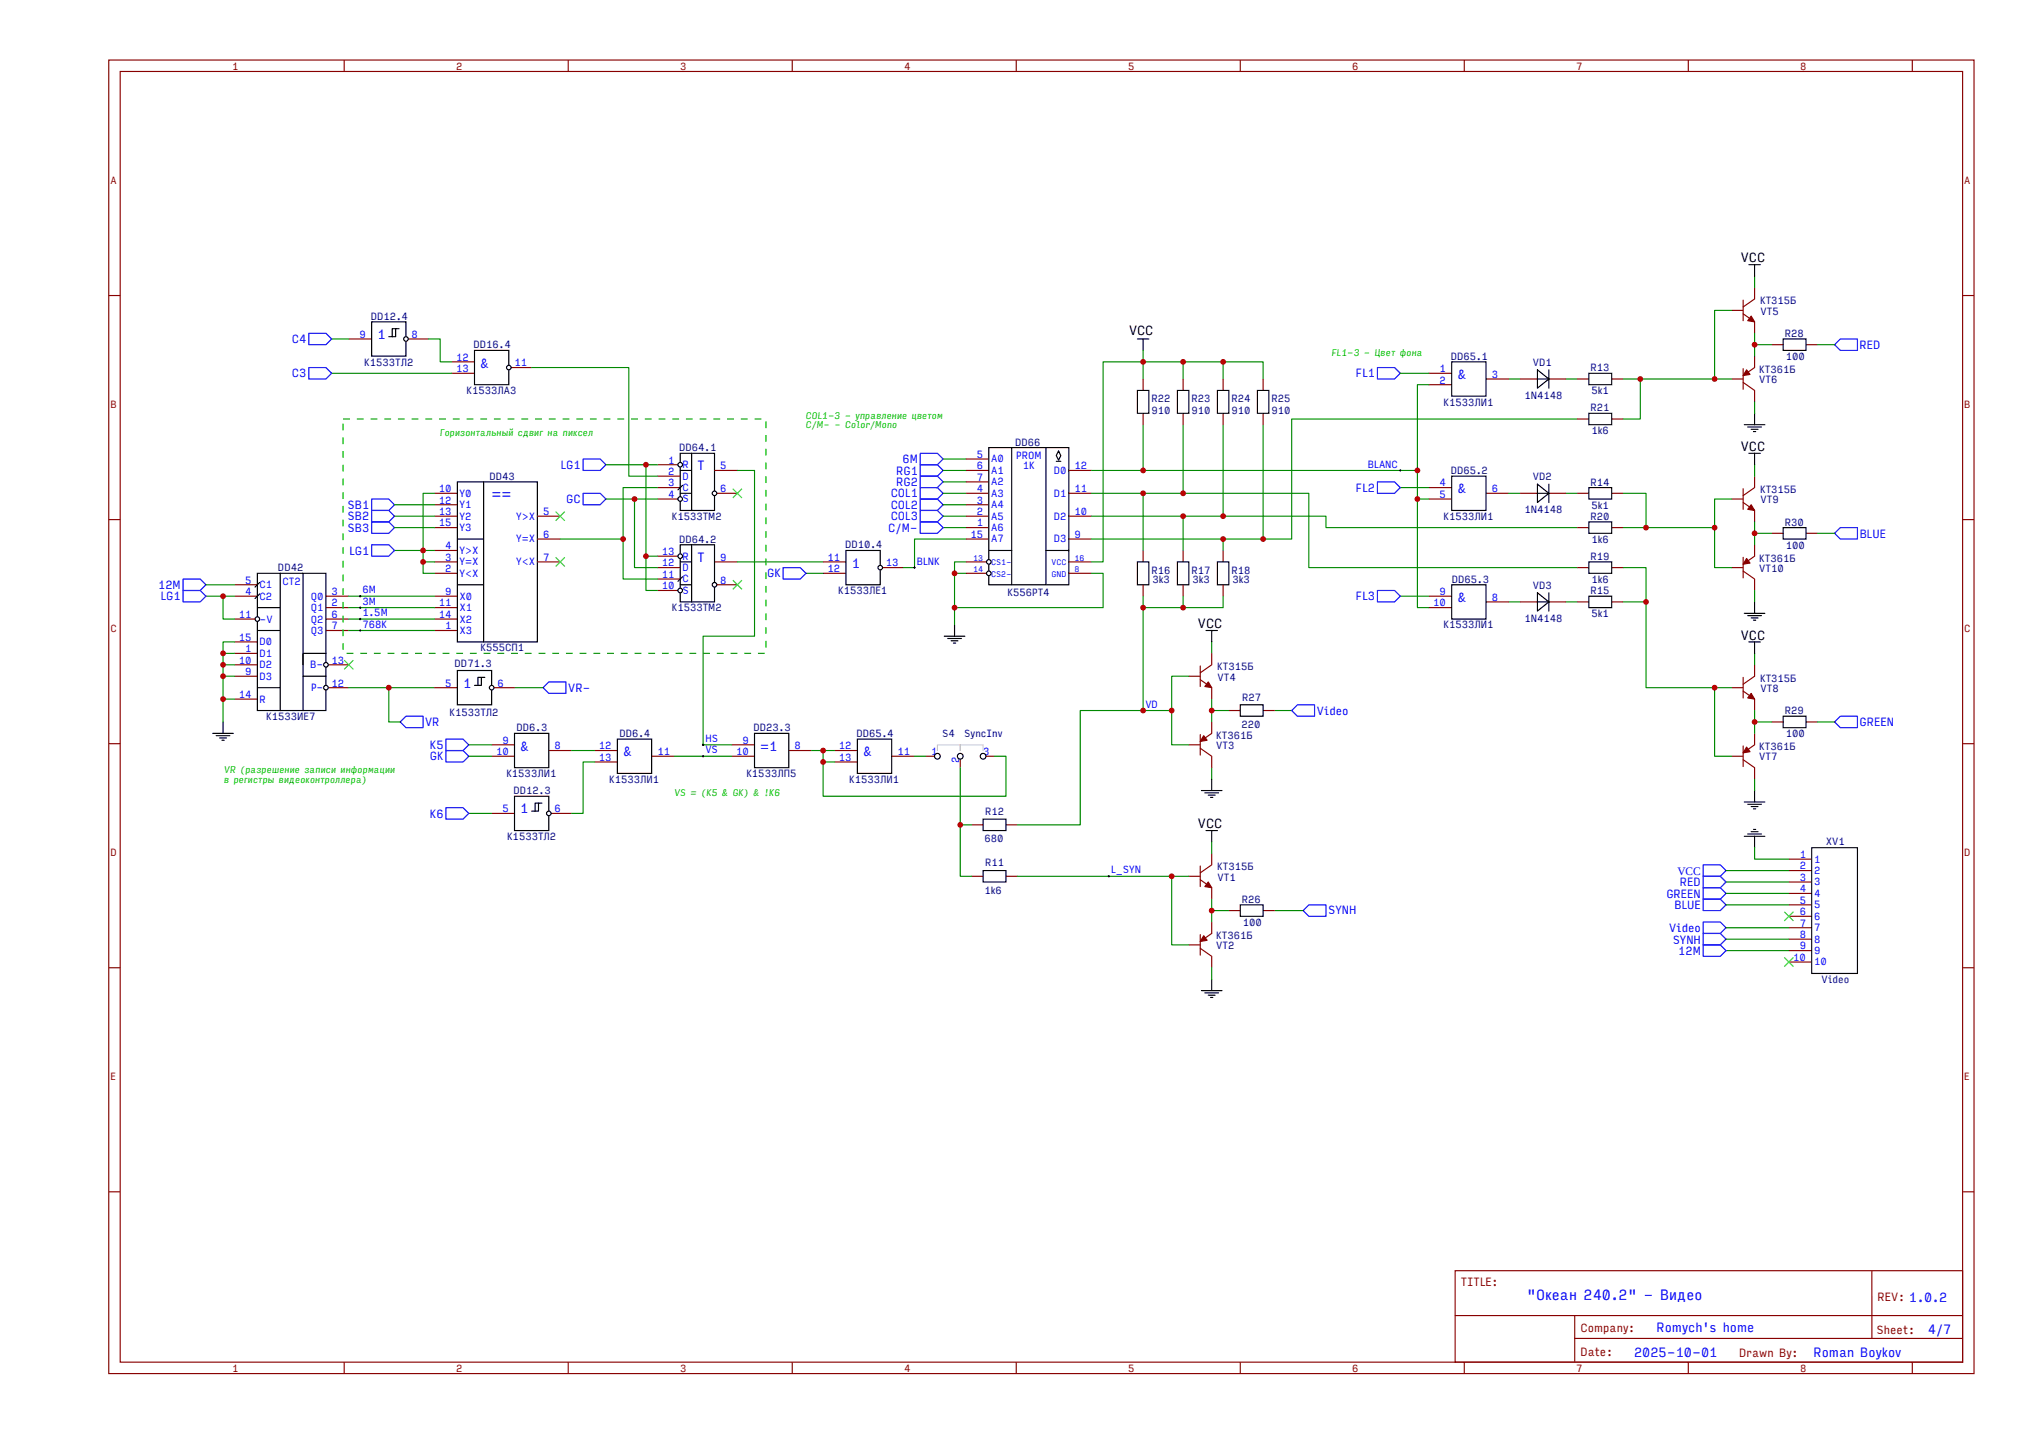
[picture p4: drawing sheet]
<svg xmlns="http://www.w3.org/2000/svg" width="297mm" height="210mm" viewBox="0 0 297 210" stroke-linecap="round" stroke-linejoin="round" font-family="sans-serif">
<g fill="none" stroke="#800" stroke-width=".17">
<path d="M15.9 8.8h273.1v192.2h-273.1zM17.6 10.5h269.7v188.8h-269.7zM50.4 8.8v1.7M83.2 8.8v1.7M116 8.8v1.7M148.8 8.8v1.7M181.5 8.8v1.7M214.3 8.8v1.7M247.1 8.8v1.7M279.9 8.8v1.7M15.9 43.2h1.7M287.3 43.2h1.7"/>
<path d="M15.9 76h1.7M287.3 76h1.7M34.3 95.6h3.4M34.3 87.2h3.4M34.3 85.6h3.4M34.3 90.6h3.4M34.3 99h3.4M34.3 97.3h3.4M34.3 93.9h3.4M47.7 88.9h3.4M47.7 87.2h3.4M47.7 90.6h3.4"/>
<path d="M47.7 92.3h3.4M47.7 97.3h3.4M15.9 108.8h1.7M34.3 102.3h3.4M47.7 100.6h3.4M287.3 108.8h1.7M15.9 141.6h1.7M287.3 141.6h1.7M15.9 174.4h1.7M287.3 174.4h1.7M50.4 199.3v1.7M83.2 199.3v1.7"/>
<path d="M116 199.3v1.7M148.8 199.3v1.7M181.5 199.3v1.7M213 186h74.3v13.3h-74.3zM213 192.5h74.2M214.3 199.3v1.7M230.5 195.9h56.7M230.5 192.5v6.7M247.1 199.3v1.7M274 186v9.9M279.9 199.3v1.7"/>
</g>
<path d="M37.7 83.9h3.3v20.1h-3.3zM37.7 92.3h3.3M37.7 88.9h3.3M41 83.9h3.4M44.4 83.9h3.3v20.1h-3.3zM44.4 99h3.3M47.7 95.6h-3.3v1.7M37.7 100.6h3.3M41 104h3.4" fill="none" stroke="#000" stroke-width=".17"/>
<circle cx="37.7" cy="90.6" r=".33" fill="#fff" stroke="#000" stroke-width=".17"/>
<path d="M38 86.9l-.7 .7M38 85.2l-.7 .7" fill="none" stroke="#000" stroke-width=".17"/>
<g fill="#fff" stroke="#000" stroke-width=".17">
<circle cx="47.7" cy="97.3" r=".33"/>
<circle cx="47.7" cy="100.6" r=".33"/>
</g>
<g fill="none" stroke="#080" stroke-width=".17">
<path d="M57.7 73.9h5.9M57.7 75.5h5.9M57.7 77.2h5.9M63.6 72.2h-1.7v8.4h1.7M30.1 87.2h4.2M30.1 85.6h4.2M32.7 87.2v3.4h1.6M32.7 95.6h1.6M32.7 97.3h1.6M32.7 99h1.6M34.3 93.9h-1.6v11.8M51.1 87.2h12.5"/>
<path d="M51.1 88.9h12.5M51.1 90.6h12.5M51.1 92.3h12.5M57.7 80.6h4.2v3.3h1.7M61.9 82.2h1.7M32.7 102.3h1.6M51.1 100.6h5.8v5.1h1.7"/>
</g>
<path d="M66.9 70.5h11.8v23.4h-11.8zM66.9 78.9h3.9M70.8 70.5v23.4M99.6 66.3h5v8.4h-5zM66.9 85.6h3.9M31.1 107.3h3.1M31.6 107.7h2.1M32.1 108h1.1M32.5 108.3h.3M32.7 105.7v1.6" fill="none" stroke="#000" stroke-width=".17"/>
<path d="M54.4 79.7h2.5l.8 .9-.8 .8h-2.5zM54.4 73h2.5l.8 .9-.8 .8h-2.5zM54.4 74.7h2.5l.8 .8-.8 .9h-2.5zM54.4 76.4h2.5l.8 .8-.8 .8h-2.5zM26.8 86.4h2.5l.8 .8-.8 .9h-2.5zM26.8 84.7h2.5l.8 .9-.8 .8h-2.5zM59.4 104.8h2.5v1.7h-2.5l-.8-.8z" fill="none" stroke="#00f" stroke-width=".17"/>
<g fill="#000" stroke="#3c3" stroke-width=".17">
<path d="M81.3 74.9l1.4 1.3zM82.7 74.9l-1.4 1.3z"/>
<path d="M50.4 96.6l1.3 1.4zM50.4 98l1.3-1.4z"/>
<path d="M81.3 81.6l1.4 1.3zM81.3 82.9l1.4-1.3z"/>
</g>
<g fill="none" stroke="#800" stroke-width=".17">
<path d="M63.6 72.2h3.3M63.6 73.9h3.3M63.6 75.5h3.3M63.6 77.2h3.3M78.7 75.5h3.3M78.7 78.9h3.3M96.2 68h3.4M96.2 69.7h3.4M96.2 71.4h3.4M96.2 73h3.4M104.6 72.2h3.3M63.6 80.6h3.3"/>
<path d="M63.6 82.2h3.3M63.6 83.9h3.3M63.6 87.2h3.3M63.6 88.9h3.3M63.6 90.6h3.3M63.6 92.3h3.3M78.7 82.2h3.3"/>
</g>
<g fill="#000" stroke="#000" stroke-width=".15">
<path d="M52.7 87.1v.3zM52.6 87.2h.3z"/>
<path d="M52.7 90.4v.4zM52.6 90.6h.3z"/>
</g>
<circle cx="104.6" cy="72.2" r=".33" fill="#fff" stroke="#000" stroke-width=".17"/>
<path d="M104.6 68.8h3.3" fill="none" stroke="#800" stroke-width=".17"/>
<path d="M101.2 66.3v8.4" fill="none" stroke="#000" stroke-width=".17"/>
<g fill="#fff" stroke="#000" stroke-width=".17">
<circle cx="99.6" cy="68" r=".33"/>
<circle cx="99.6" cy="73" r=".33"/>
</g>
<path d="M99.6 79.7h5v8.4h-5zM99.6 68.8h1.6M99.6 72.2h1.6M99.9 71l-.7 .7M101.2 79.7v8.4M99.6 85.6h1.6M99.6 82.2h1.6M99.9 84.4l-.7 .7" fill="none" stroke="#000" stroke-width=".17"/>
<path d="M96.2 81.4h3.4M96.2 83.1h3.4M96.2 84.7h3.4M96.2 86.4h3.4M104.6 85.6h3.3M104.6 82.2h3.3" fill="none" stroke="#800" stroke-width=".17"/>
<g fill="#fff" stroke="#000" stroke-width=".17">
<circle cx="104.6" cy="85.6" r=".33"/>
<circle cx="99.6" cy="81.4" r=".33"/>
<circle cx="99.6" cy="86.4" r=".33"/>
</g>
<path d="M82 78.9h9.2M88.7 68h7.5M88.7 73h7.5M96.2 71.4h-5v13.3h5" fill="none" stroke="#080" stroke-width=".17"/>
<path d="M85.4 67.2h2.5l.8 .8-.8 .8h-2.5zM85.4 72.2h2.5l.8 .8-.8 .9h-2.5z" fill="none" stroke="#00f" stroke-width=".17"/>
<path d="M66.1 53h3.4M66.1 54.6h3.4M74.5 53.8h3.3" fill="none" stroke="#800" stroke-width=".17"/>
<path d="M69.5 51.3h5v5h-5z" fill="none" stroke="#000" stroke-width=".17"/>
<circle cx="74.5" cy="53.8" r=".33" fill="#fff" stroke="#000" stroke-width=".17"/>
<path d="M51.1 49.6h3.3M59.4 49.6h3.4" fill="none" stroke="#800" stroke-width=".17"/>
<path d="M54.4 47.1h5v5h-5z" fill="none" stroke="#000" stroke-width=".17"/>
<circle cx="59.4" cy="49.6" r=".33" fill="#fff" stroke="#000" stroke-width=".17"/>
<path d="M57.9 48.1h-.5v1.2M58.4 48.1h-.5v1.2h-1M123.8 80.6h5v5h-5z" fill="none" stroke="#000" stroke-width=".17"/>
<path d="M48.5 54.6h17.6M48.5 49.6h2.6M62.8 49.6h1.6v3.4h1.7M77.8 53.8h14.2v15.9h4.2M92.9 73v10.1h3.3M94.6 68v13.4h1.6M94.6 81.4v5h1.6" fill="none" stroke="#080" stroke-width=".17"/>
<path d="M45.2 48.8h2.5l.8 .8-.8 .8h-2.5zM45.2 53.8h2.5l.8 .8-.8 .9h-2.5z" fill="none" stroke="#00f" stroke-width=".17"/>
<g fill="#000" stroke="#3c3" stroke-width=".17">
<path d="M107.3 71.5l1.3 1.4zM108.6 71.5l-1.3 1.4z"/>
<path d="M107.3 84.9l1.3 1.3zM108.6 84.9l-1.3 1.3z"/>
</g>
<path d="M120.5 82.2h3.3M120.5 83.9h3.3M128.8 83.1h3.4" fill="none" stroke="#800" stroke-width=".17"/>
<circle cx="128.8" cy="83.1" r=".33" fill="#fff" stroke="#000" stroke-width=".17"/>
<path d="M107.9 82.2h12.6M118 83.9h2.5M68.6 110.7h3.4M68.6 109h3.4" fill="none" stroke="#080" stroke-width=".17"/>
<path d="M114.6 83.1h2.5l.9 .8-.9 .8h-2.5zM65.3 109.8h2.5l.8 .9-.8 .8h-2.5zM65.3 108.2h2.5l.8 .8-.8 .8h-2.5z" fill="none" stroke="#00f" stroke-width=".17"/>
<path d="M72 109h3.3M72 110.7h3.3M72 119h3.3M80.3 109.8h3.4M80.3 119h3.4M87 109.8h3.4M87 111.5h3.4M95.4 110.7h3.3M122.2 109.8h3.3M122.2 111.5h3.3M130.5 110.7h3.4" fill="none" stroke="#800" stroke-width=".17"/>
<path d="M75.3 107.3h5v5h-5zM75.3 116.5h5v5h-5zM90.4 108.2h5v5h-5zM125.5 108.2h5v5h-5z" fill="none" stroke="#000" stroke-width=".17"/>
<circle cx="80.3" cy="119" r=".33" fill="#fff" stroke="#000" stroke-width=".17"/>
<path d="M78.8 117.5h-.5v1.2M79.3 117.5h-.5v1.2h-1M110.4 107.3h5.1v5h-5.1z" fill="none" stroke="#000" stroke-width=".17"/>
<path d="M107.9 68.8h2.5v24.3h-7.5v15.9h4.2M68.6 119h3.4M83.7 109.8h3.3M87 111.5h-1.6v7.5h-1.7M98.7 110.7h8.4M118.8 109.8h3.4M120.5 109.8v1.7h1.7" fill="none" stroke="#080" stroke-width=".17"/>
<path d="M65.3 118.2h2.5l.8 .8-.8 .9h-2.5z" fill="none" stroke="#00f" stroke-width=".17"/>
<path d="M107.1 109h3.3M107.1 110.7h3.3M115.5 109.8h3.3M135.5 110.7h1.7M140.6 110.7v1.6M143.9 110.7h1.7" fill="none" stroke="#800" stroke-width=".17"/>
<circle cx="140.6" cy="110.7" r=".42" fill="#fff" stroke="#000" stroke-width=".17"/>
<path d="M137.2 109.8v-.8h3.4v.8" fill="none" stroke="#ccc" stroke-width=".17"/>
<circle cx="143.9" cy="110.7" r=".42" fill="#fff" stroke="#000" stroke-width=".17"/>
<path d="M140.6 109.8v-.8h3.3v.8" fill="none" stroke="#ccc" stroke-width=".17"/>
<circle cx="137.2" cy="110.7" r=".42" fill="#fff" stroke="#000" stroke-width=".17"/>
<path d="M133.9 110.7h1.6M140.6 112.3v8.4h1.6M145.6 110.7h1.7v5.8h-26.8v-5M167.3 104h-9.2v16.7h-9.2M140.6 120.7v7.5h1.6M148.9 128.2h22.6M174 128.2h-2.5v10.1h2.5M177.4 123.2v1.7M177.4 131.6v3.3M177.4 133.3h2.5M186.6 133.3h4.1M177.4 141.6v1.7" fill="none" stroke="#080" stroke-width=".17"/>
<g fill="#000" stroke="#000" stroke-width=".15">
<path d="M52.7 88.8v.3zM52.6 88.9h.3z"/>
<path d="M52.7 92.1v.3zM52.6 92.3h.3z"/>
<path d="M162.3 128.1v.3zM162.1 128.2h.4z"/>
</g>
<g fill="none" stroke="#800" stroke-width=".17">
<path d="M141.4 78.9h3.3M141.4 77.2h3.3M141.4 75.5h3.3M141.4 73.9h3.3M141.4 72.2h3.3M141.4 70.5h3.3M141.4 68.8h3.3M141.4 67.2h3.3M156.5 78.9h3.3M156.5 75.5h3.3M156.5 72.2h3.3M156.5 68.8h3.3"/>
<path d="M141.4 82.2h3.3M141.4 83.9h3.3M156.5 82.2h3.3M156.5 83.9h3.3M174 138.3h1.7M174 128.2h1.7M175.7 128.7l1.7 1.2v1.7M175.7 138.8l1.7 1.1v1.7M175.7 126.7v3M175.7 136.8v3M177.4 124.9v1.7l-1.7 1.1M177.4 134.9v1.7l-1.7 1.2"/>
</g>
<g fill="#800" stroke="#800" stroke-width=".17">
<path d="M176.2 136.9l.5 .7-1 .2z"/>
<path d="M176.9 129.1l.5 .8-1-.2z"/>
</g>
<path d="M144.7 65.5h11.8v20.1h-11.8zM148.1 65.5v20.1M153.1 65.5v20.1M144.7 80.6h3.4M153.1 80.6h3.4M176.5 121.5h1.7M177.4 121.5v1.7M175.9 145h3M176.4 145.3h2M176.9 145.6h1M177.2 146h.3M177.4 143.3v1.7" fill="none" stroke="#000" stroke-width=".17"/>
<path d="M191.6 132.4h2.5v1.7h-2.5l-.9-.8z" fill="none" stroke="#00f" stroke-width=".17"/>
<g fill="#fff" stroke="#000" stroke-width=".17">
<circle cx="144.7" cy="82.2" r=".33"/>
<circle cx="144.7" cy="83.9" r=".33"/>
</g>
<g fill="none" stroke="#000" stroke-width=".17">
<path d="M256 38.7h1.7M256.8 38.7v1.7M166.5 49.6h1.7M167.3 49.6v1.7M212.5 53h5v5h-5zM154.6 67.5h.7M154.9 66l-.3 .7 .3 .6 .4-.6-.4-.7v.2M212.5 69.7h5v5h-5zM255.3 62.2h3M255.8 62.5h2M256 66.3h1.7M256.3 62.8h1"/>
<path d="M256.7 63.2h.3M256.8 60.5v1.7M256.8 66.3v1.7M66.9 98.1h5.1v5h-5.1zM138.2 93.1h3M138.7 93.4h2M139.2 93.8h1M139.6 94.1h.3M139.7 91.4v1.7M176.5 92.3h1.7M177.4 92.3v1.6M212.5 85.6h5v5h-5z"/>
<path d="M255.3 89.8h3M255.8 90.1h2M256 93.9h1.7M256.3 90.4h1M256.7 90.8h.3M256.8 88.1v1.7M256.8 93.9v1.7M175.9 115.7h3M176.4 116h2M176.9 116.4h1M177.2 116.7h.3M177.4 114v1.7"/>
<path d="M255.3 117.4h3M255.8 117.7h2M256.3 118h1M256.7 118.4h.3M256.8 115.7v1.7M255.3 122.4h3M255.8 122h2M256.3 121.7h1M256.7 121.4h.3M256.8 122.4v1.7M265.2 124.1h6.7v18.4h-6.7z"/>
</g>
<g fill="none" stroke="#080" stroke-width=".17">
<path d="M167.3 51.3v4.2M173.2 53v2.5M179 53v2.5M184.9 55.5v-2.5h-23.4v29.2h-1.7M205 54.6h4.2M209.2 56.3h-1.7v32.6h1.7M220.9 55.5h1.6M229.2 55.5h1.7M237.6 55.5h2.5v5.8h-2.5M240.1 55.5h10.9M253.5 45.4h-2.5v10.1h2.5M256.8 40.4v1.7"/>
<path d="M256.8 48.8v3.3M256.8 58.8v1.7M256.8 50.4h2.5M266 50.4h2.5M138 77.2h3.4M138 75.5h3.4M138 73.9h3.4M138 72.2h3.4M138 70.5h3.4M138 68.8h3.4M138 67.2h3.4M141.4 78.9h-7.5v4.2h-1.7"/>
<path d="M167.3 62.2v6.6h-7.5M167.3 68.8h40.2M167.3 72.2v8.4M173.2 62.2v10h-13.4M173.2 72.2h18.4v10.9h39.3M173.2 75.5v5.1M179 62.2v13.3h-19.2M179 75.5h15.1v1.7h36.8M179 78.9v1.7M184.9 62.2v16.7h-25.1M205 71.4h4.2M207.5 73h1.7"/>
<path d="M220.9 72.2h1.6M229.2 72.2h1.7M230.9 61.3h-41.8v17.6h-4.2M237.6 72.2h3.3v5h-3.3M240.9 77.2h10.1M253.5 73h-2.5v10.1h2.5M256.8 68v1.7M256.8 76.4v3.3M256.8 78h2.5M266 78h2.5M139.7 83.9h1.7M141.4 82.2h-1.7v9.2"/>
<path d="M159.8 83.9h1.7v5h-21.8M167.3 87.2v1.7M173.2 87.2v1.7M174 99h-2.5v10h2.5M177.4 93.9v1.7M179 87.2v1.7h-11.7v15.1h4.2M205 87.2h4.2M220.9 88.1h1.6M229.2 88.1h1.7M237.6 83.1h3.3v5h-3.3M240.9 88.1v12.5h10.1M256.8 86.4v1.7"/>
<path d="M256.8 95.6v1.7M56.9 100.6h6.7M75.3 100.6h4.2M177.4 104h2.5M177.4 102.3v3.4M177.4 112.3v1.7M186.6 104h2.5M253.5 100.6h-2.5v10.1h2.5M256.8 104v3.3M256.8 114v1.7M256.8 105.7h2.5M266 105.7h2.5"/>
<path d="M252.6 129.1h9.3M252.6 130.7h9.3M252.6 132.4h9.3M252.6 137.4h9.3M256.8 124.1v1.6h5.1"/>
</g>
<g fill="none" stroke="#00f" stroke-width=".17">
<path d="M201.6 53.8h2.5l.9 .8-.9 .9h-2.5zM269.4 49.6h2.5v1.7h-2.5l-.9-.9zM134.7 76.4h2.5l.8 .8-.8 .8h-2.5zM134.7 74.7h2.5l.8 .8-.8 .9h-2.5zM134.7 73h2.5l.8 .9-.8 .8h-2.5zM134.7 71.4h2.5l.8 .8-.8 .8h-2.5zM134.7 69.7h2.5l.8 .8-.8 .9h-2.5zM134.7 68h2.5l.8 .8-.8 .9h-2.5zM134.7 66.3h2.5l.8 .9-.8 .8h-2.5zM201.6 70.5h2.5l.9 .9-.9 .8h-2.5zM269.4 77.2h2.5v1.7h-2.5l-.9-.9zM201.6 86.4h2.5l.9 .8-.9 .9h-2.5z"/>
<path d="M79.5 100.6l.8-.8h2.5v1.7h-2.5zM189.9 103.1h2.5v1.7h-2.5l-.8-.8zM269.4 104.8h2.5v1.7h-2.5l-.9-.8zM249.3 128.2h2.5l.8 .9-.8 .8h-2.5zM249.3 129.9h2.5l.8 .8-.8 .9h-2.5zM249.3 131.6h2.5l.8 .8-.8 .9h-2.5zM249.3 136.6h2.5l.8 .8-.8 .9h-2.5z"/>
</g>
<g fill="none" stroke="#800" stroke-width=".17">
<path d="M209.2 54.6h3.3M209.2 56.3h3.3M217.5 55.5h3.4M253.5 55.5h1.7M253.5 45.4h1.7M255.2 45.9l1.6 1.2v1.7M255.2 56l1.6 1.1v1.7M255.2 43.9v3M255.2 54v3M256.8 42.1v1.7l-1.6 1.1M256.8 52.1v1.7l-1.6 1.2M209.2 71.4h3.3"/>
<path d="M209.2 73h3.3M217.5 72.2h3.4M253.5 73h1.7M255.2 73.5l1.6 1.2v1.7M255.2 71.5v3M256.8 69.7v1.7l-1.6 1.1M256.8 79.7v1.7l-1.6 1.2M174 99h1.7M175.7 99.5l1.7 1.1v1.7M175.7 97.5v3M177.4 95.6v1.7l-1.7 1.2M209.2 87.2h3.3"/>
<path d="M209.2 88.9h3.3M217.5 88.1h3.4M253.5 83.1h1.7M255.2 83.6l1.6 1.1v1.7M255.2 81.6v3M255.2 99.1v3M256.8 97.3v1.7l-1.6 1.1M63.6 100.6h3.3M72 100.6h3.3M174 109h1.7M175.7 109.5l1.7 1.2v1.6M175.7 107.5v3"/>
<path d="M177.4 105.7v1.6l-1.7 1.2M253.5 110.7h1.7M253.5 100.6h1.7M255.2 101.1l1.6 1.2v1.7M255.2 111.2l1.6 1.1v1.7M255.2 109.2v3M256.8 107.3v1.7l-1.6 1.2M261.9 127.4h3.3M261.9 129.1h3.3M261.9 130.7h3.3M261.9 132.4h3.3M261.9 134.1h3.3"/>
<path d="M261.9 135.8h3.3M261.9 125.7h3.3M261.9 137.4h3.3M261.9 139.1h3.3M261.9 140.8h3.3"/>
</g>
<g fill="#800" stroke="#800" stroke-width=".17">
<path d="M176.9 99.8l.5 .8-1-.1z"/>
<path d="M176.2 107.7l.5 .6-1 .2z"/>
<path d="M255.7 54.1l.5 .7-1 .2z"/>
<path d="M256.3 46.3l.5 .8-1-.2z"/>
<path d="M255.7 81.7l.5 .7-1 .2z"/>
<path d="M256.3 73.9l.5 .8-1-.2z"/>
<path d="M255.7 109.3l.5 .7-1 .2z"/>
<path d="M256.3 101.5l.5 .8-1-.2z"/>
</g>
<path d="M167.3 103.8v.3zM167.2 104h.3z" fill="#000" stroke="#000" stroke-width=".15"/>
<path d="M261.2 133.4l1.3 1.4zM262.5 133.4l-1.3 1.4z" fill="#000" stroke="#3c3" stroke-width=".17"/>
<circle cx="72" cy="100.6" r=".33" fill="#fff" stroke="#000" stroke-width=".17"/>
<g fill="none" stroke="#000" stroke-width=".17">
<path d="M166.5 57.1h1.7v3.4h-1.7zM172.3 57.1h1.7v3.4h-1.7zM178.2 57.1h1.7v3.4h-1.7zM184.1 57.1h1.6v3.4h-1.6zM225 54.1l1.7 1.4-1.7 1.3zM225 55.5h1.7M226.7 54.1v2.7M232.6 54.6h3.3v1.7h-3.3zM261 49.6h3.4v1.7h-3.4zM225 70.9l1.7 1.3-1.7 1.3zM225 72.2h1.7M226.7 70.9v2.6"/>
<path d="M232.6 60.5h3.3v1.7h-3.3zM232.6 76.4h3.3v1.6h-3.3zM232.6 71.4h3.3v1.6h-3.3zM261 77.2h3.4v1.7h-3.4zM70.5 99.1h-.5v1.2M71 99.1h-.5v1.2h-1M166.5 82.2h1.7v3.4h-1.7zM172.3 82.2h1.7v3.4h-1.7zM178.2 82.2h1.7v3.4h-1.7zM225 86.7l1.7 1.4-1.7 1.3zM225 88.1h1.7M226.7 86.7v2.7"/>
<path d="M232.6 82.2h3.3v1.7h-3.3zM232.6 87.2h3.3v1.7h-3.3zM143.9 119.9h3.4v1.6h-3.4zM181.5 103.1h3.4v1.7h-3.4zM261 104.8h3.4v1.7h-3.4zM143.9 127.4h3.4v1.7h-3.4zM181.5 132.4h3.4v1.7h-3.4z"/>
</g>
<path d="M50.2 61.3h61.9v34.3h-61.9z" fill="none" stroke="#0c0" stroke-width=".17" stroke-dasharray="1 1" stroke-linecap="butt"/>
<g fill="#000" stroke="#000" stroke-width=".15">
<path d="M205 68.7v.3zM204.8 68.8h.3z"/>
<path d="M133.9 82.9v.3zM133.7 83.1h.3z"/>
<path d="M102.9 108.8v.4zM102.7 109h.4z"/>
<path d="M102.9 110.5v.3zM102.7 110.7h.4z"/>
</g>
<g fill="none" stroke="#800" stroke-width=".17">
<path d="M167.3 55.5v1.6M173.2 55.5v1.6M179 55.5v1.6M184.9 55.5v1.6M222.5 55.5h2.5M226.7 55.5h2.5M230.9 55.5h1.7M235.9 55.5h1.7M259.3 50.4h1.7M264.4 50.4h1.6M167.3 60.5v1.7M173.2 60.5v1.7"/>
<path d="M179 60.5v1.7M184.9 60.5v1.7M222.5 72.2h2.5M226.7 72.2h2.5M230.9 72.2h1.7M230.9 61.3h1.7M230.9 77.2h1.7M235.9 72.2h1.7M235.9 61.3h1.7M235.9 77.2h1.7M259.3 78h1.7M264.4 78h1.6"/>
<path d="M167.3 80.6v1.6M167.3 85.6v1.6M173.2 80.6v1.6M173.2 85.6v1.6M179 80.6v1.6M179 85.6v1.6M222.5 88.1h2.5M226.7 88.1h2.5M230.9 88.1h1.7M230.9 83.1h1.7M235.9 88.1h1.7M235.9 83.1h1.7"/>
<path d="M179.9 104h1.6M184.9 104h1.7M259.3 105.7h1.7M264.4 105.7h1.6M142.2 128.2h1.7M142.2 120.7h1.7M147.3 128.2h1.6M147.3 120.7h1.6M179.9 133.3h1.6M184.9 133.3h1.7"/>
</g>
<path d="M249.3 126.6h2.5l.8 .8-.8 .8h-2.5zM249.3 134.9h2.5l.8 .9-.8 .8h-2.5zM249.3 138.3h2.5l.8 .8-.8 .8h-2.5z" fill="none" stroke="#00f" stroke-width=".17"/>
<path d="M252.6 127.4h9.3M252.6 135.8h9.3M252.6 139.1h9.3" fill="none" stroke="#080" stroke-width=".17"/>
<path d="M261.2 140.1l1.3 1.4zM262.5 140.1l-1.3 1.4z" fill="#000" stroke="#3c3" stroke-width=".17"/>
<g fill="#c00">
<circle cx="32.7" cy="95.6" r=".42"/>
<circle cx="32.7" cy="97.3" r=".42"/>
<circle cx="32.7" cy="99" r=".42"/>
<circle cx="32.7" cy="87.2" r=".42"/>
<circle cx="32.7" cy="102.3" r=".42"/>
<circle cx="61.9" cy="80.6" r=".42"/>
<circle cx="61.9" cy="82.2" r=".42"/>
<circle cx="94.6" cy="68" r=".42"/>
<circle cx="94.6" cy="81.4" r=".42"/>
<circle cx="92.9" cy="73" r=".42"/>
<circle cx="91.2" cy="78.9" r=".42"/>
<circle cx="120.5" cy="109.8" r=".42"/>
<circle cx="120.5" cy="111.5" r=".42"/>
<circle cx="171.5" cy="128.2" r=".42"/>
<circle cx="177.4" cy="133.3" r=".42"/>
<circle cx="139.7" cy="83.9" r=".42"/>
<circle cx="139.7" cy="88.9" r=".42"/>
<circle cx="167.3" cy="53" r=".42"/>
<circle cx="173.2" cy="53" r=".42"/>
<circle cx="179" cy="53" r=".42"/>
<circle cx="179" cy="78.9" r=".42"/>
<circle cx="173.2" cy="75.5" r=".42"/>
<circle cx="167.3" cy="72.2" r=".42"/>
<circle cx="177.4" cy="104" r=".42"/>
<circle cx="171.5" cy="104" r=".42"/>
<circle cx="167.3" cy="88.9" r=".42"/>
<circle cx="173.2" cy="88.9" r=".42"/>
<circle cx="207.5" cy="73" r=".42"/>
<circle cx="167.3" cy="68.8" r=".42"/>
<circle cx="207.5" cy="68.8" r=".42"/>
<circle cx="173.2" cy="72.2" r=".42"/>
<circle cx="179" cy="75.5" r=".42"/>
<circle cx="184.9" cy="78.9" r=".42"/>
<circle cx="256.8" cy="50.4" r=".42"/>
<circle cx="240.1" cy="55.5" r=".42"/>
<circle cx="251" cy="55.5" r=".42"/>
<circle cx="256.8" cy="78" r=".42"/>
<circle cx="240.9" cy="77.2" r=".42"/>
<circle cx="251" cy="77.2" r=".42"/>
<circle cx="256.8" cy="105.7" r=".42"/>
<circle cx="240.9" cy="88.1" r=".42"/>
<circle cx="251" cy="100.6" r=".42"/>
<circle cx="167.3" cy="104" r=".42"/>
<circle cx="56.9" cy="100.6" r=".42"/>
<circle cx="140.6" cy="120.7" r=".42"/>
</g>
<g font-size="2.1" fill="#00f">
<text x="72" y="73">==</text>
<text x="223.5" y="190.2">&quot;Океан 240.2&quot; - Видео</text>
</g>
<g font-size="1.9">
<text x="254.8" y="38.4">VCC</text>
<text x="165.3" y="49">VCC</text>
<text x="254.8" y="66">VCC</text>
<text x="175.4" y="91.9">VCC</text>
<text x="254.8" y="93.6">VCC</text>
<text x="175.4" y="121.2">VCC</text>
</g>
<g font-size="1.9" fill="#00f">
<text x="55.2" y="49.6">1</text>
<text x="70.3" y="53.8">&amp;</text>
<text x="213.3" y="55.5">&amp;</text>
<text x="102.1" y="68.8">T</text>
<text x="213.3" y="72.2">&amp;</text>
<text x="102.1" y="82.2">T</text>
<text x="124.7" y="83.1">1</text>
<text x="213.3" y="88.1">&amp;</text>
<text x="67.8" y="100.6">1</text>
<text x="76.1" y="109.8">&amp;</text>
<text x="91.2" y="110.7">&amp;</text>
<text x="111.3" y="109.8">=1</text>
<text x="126.3" y="110.7">&amp;</text>
<text x="76.1" y="119">1</text>
<text x="242.5" y="194.9">Romych's home</text>
<text x="282.2" y="195.2">4/7</text>
<text x="239.2" y="198.6">2025-10-01</text>
<text x="265.5" y="198.5">Roman Boykov</text>
</g>
<g font-size="1.7" fill="#00f">
<text x="42.7" y="50.2">C4</text>
<text x="272.2" y="51.1">RED</text>
<text x="42.7" y="55.2">C3</text>
<text x="198.5" y="55.2">FL1</text>
<text x="82.1" y="68.6">LG1</text>
<text x="131.2" y="71.1">RG2</text>
<text x="131.2" y="69.4">RG1</text>
<text x="132.1" y="67.8">6M</text>
<text x="198.5" y="72">FL2</text>
<text x="50.9" y="74.5">SB1</text>
<text x="50.9" y="76.1">SB2</text>
<text x="50.9" y="77.8">SB3</text>
<text x="82.9" y="73.6">GC</text>
<text x="130" y="77.8">C/M-</text>
<text x="130.4" y="76.1">COL3</text>
<text x="130.4" y="74.5">COL2</text>
<text x="130.4" y="72.8">COL1</text>
<text x="51.1" y="81.2">LG1</text>
<text x="272.2" y="78.7">BLUE</text>
<text x="23.1" y="86.2">12M</text>
<text x="23.5" y="87.9">LG1</text>
<text x="112.3" y="84.5">GK</text>
<text x="198.5" y="87.9">FL3</text>
<text x="83.2" y="101.2">VR-</text>
<text x="62.2" y="106.3">VR</text>
<text x="192.8" y="104.6">Video</text>
<text x="272.2" y="106.3">GREEN</text>
<text x="62.9" y="111.3">GK</text>
<text x="62.9" y="109.6">K5</text>
<text x="62.9" y="119.6">K6</text>
<text x="243.9" y="131.3">GREEN</text>
<text x="245.5" y="128">VCC</text>
<text x="245.9" y="129.7">RED</text>
<text x="194.4" y="133.8">SYNH</text>
<text x="244.3" y="136.4">Video</text>
<text x="245.1" y="133">BLUE</text>
<text x="244.8" y="138.1">SYNH</text>
<text x="245.7" y="139.8">12M</text>
</g>
<g font-size="1.7" fill="#800">
<text x="213.8" y="188.1">TITLE:</text>
<text x="274.8" y="190.3">REV: 1.0.2</text>
<text x="231.3" y="194.9">Company:</text>
<text x="274.7" y="195.2">Sheet:</text>
<text x="231.3" y="198.5">Date:</text>
<text x="254.6" y="198.5">Drawn By:</text>
</g>
<g font-size="1.5" fill="#800">
<text x="34" y="10.2">1</text>
<text x="66.8" y="10.2">2</text>
<text x="99.6" y="10.2">3</text>
<text x="132.4" y="10.2">4</text>
<text x="165.2" y="10.2">5</text>
<text x="197.9" y="10.2">6</text>
<text x="230.7" y="10.2">7</text>
<text x="263.5" y="10.2">8</text>
<text x="16.2" y="26.9">A</text>
<text x="287.5" y="26.9">A</text>
<text x="16.2" y="59.6">B</text>
<text x="287.5" y="59.6">B</text>
<text x="16.2" y="92.4">C</text>
<text x="287.5" y="92.4">C</text>
<text x="16.2" y="125.2">D</text>
<text x="287.5" y="125.2">D</text>
<text x="16.2" y="158">E</text>
<text x="287.5" y="158">E</text>
<text x="34" y="200.8">1</text>
<text x="66.8" y="200.8">2</text>
<text x="99.6" y="200.8">3</text>
<text x="132.4" y="200.8">4</text>
<text x="165.2" y="200.8">5</text>
<text x="197.9" y="200.8">6</text>
<text x="230.7" y="200.8">7</text>
<text x="263.5" y="200.8">8</text>
</g>
<g font-size="1.5" fill="#000080">
<text x="54.3" y="46.8">DD12.4</text>
<text x="257.6" y="44.5">КТ315Б</text>
<text x="257.7" y="46.1">VT5</text>
<text x="53.3" y="53.5">К1533ТЛ2</text>
<text x="69.3" y="51">DD16.4</text>
<text x="212.4" y="52.7">DD65.1</text>
<text x="224.4" y="53.5">VD1</text>
<text x="261.3" y="49.3">R28</text>
<text x="261.4" y="52.7">100</text>
<text x="68.3" y="57.7">К1533ЛА3</text>
<text x="168.6" y="58.9">R22</text>
<text x="174.4" y="58.9">R23</text>
<text x="180.3" y="58.9">R24</text>
<text x="186.1" y="58.9">R25</text>
<text x="211.3" y="59.3">К1533ЛИ1</text>
<text x="223.1" y="58.4">1N4148</text>
<text x="232.8" y="54.3">R13</text>
<text x="232.9" y="57.7">5k1</text>
<text x="257.5" y="54.6">КТ361Б</text>
<text x="257.5" y="56.1">VT6</text>
<text x="148.6" y="65.2">DD66</text>
<text x="168.5" y="60.5">910</text>
<text x="174.4" y="60.5">910</text>
<text x="180.2" y="60.5">910</text>
<text x="186.1" y="60.5">910</text>
<text x="232.8" y="60.2">R21</text>
<text x="232.9" y="63.5">1k6</text>
<text x="71.6" y="70.2">DD43</text>
<text x="99.4" y="66">DD64.1</text>
<text x="212.4" y="69.4">DD65.2</text>
<text x="224.4" y="70.2">VD2</text>
<text x="232.8" y="71.1">R14</text>
<text x="98.3" y="76.1">К1533ТМ2</text>
<text x="211.3" y="76.1">К1533ЛИ1</text>
<text x="223.1" y="75.1">1N4148</text>
<text x="232.8" y="76.1">R20</text>
<text x="232.9" y="74.4">5k1</text>
<text x="257.6" y="72.2">КТ315Б</text>
<text x="257.7" y="73.7">VT9</text>
<text x="261.3" y="76.9">R30</text>
<text x="40.7" y="83.6">DD42</text>
<text x="99.4" y="79.4">DD64.2</text>
<text x="123.7" y="80.3">DD10.4</text>
<text x="168.6" y="84">R16</text>
<text x="174.4" y="84">R17</text>
<text x="180.3" y="84">R18</text>
<text x="232.8" y="82">R19</text>
<text x="232.9" y="79.4">1k6</text>
<text x="257.5" y="82.2">КТ361Б</text>
<text x="257.5" y="83.7">VT10</text>
<text x="261.4" y="80.3">100</text>
<text x="98.3" y="89.5">К1533ТМ2</text>
<text x="122.7" y="87">К1533ЛЕ1</text>
<text x="147.5" y="87.2">К556РТ4</text>
<text x="168.7" y="85.3">3k3</text>
<text x="174.5" y="85.3">3k3</text>
<text x="180.4" y="85.3">3k3</text>
<text x="212.5" y="85.3">DD65.3</text>
<text x="224.4" y="86.1">VD3</text>
<text x="232.8" y="87">R15</text>
<text x="232.9" y="85.3">1k6</text>
<text x="70.3" y="95.3">К555СП1</text>
<text x="211.3" y="92">К1533ЛИ1</text>
<text x="223.1" y="91">1N4148</text>
<text x="232.9" y="90.3">5k1</text>
<text x="66.6" y="97.6">DD71.3</text>
<text x="178.2" y="98.1">КТ315Б</text>
<text x="178.2" y="99.6">VT4</text>
<text x="257.6" y="99.8">КТ315Б</text>
<text x="257.7" y="101.3">VT8</text>
<text x="39" y="105.4">К1533ИЕ7</text>
<text x="65.8" y="104.8">К1533ТЛ2</text>
<text x="75.6" y="107">DD6.3</text>
<text x="90.7" y="107.9">DD6.4</text>
<text x="110.3" y="107">DD23.3</text>
<text x="125.4" y="107.9">DD65.4</text>
<text x="137.9" y="107.9">S4</text>
<text x="141.1" y="107.9">SyncInv</text>
<text x="181.7" y="106.5">220</text>
<text x="181.8" y="102.5">R27</text>
<text x="261.3" y="104.5">R29</text>
<text x="261.4" y="107.9">100</text>
<text x="74.1" y="113.7">К1533ЛИ1</text>
<text x="109.3" y="113.7">К1533ЛП5</text>
<text x="178" y="108.1">КТ361Б</text>
<text x="178" y="109.6">VT3</text>
<text x="257.5" y="109.8">КТ361Б</text>
<text x="257.5" y="111.3">VT7</text>
<text x="75.2" y="116.2">DD12.3</text>
<text x="89.2" y="114.6">К1533ЛИ1</text>
<text x="124.3" y="114.6">К1533ЛИ1</text>
<text x="144.2" y="119.3">R12</text>
<text x="74.2" y="122.9">К1533ТЛ2</text>
<text x="144.1" y="123.3">680</text>
<text x="267.2" y="123.7">XV1</text>
<text x="144.1" y="130.8">1k6</text>
<text x="144.2" y="126.8">R11</text>
<text x="178.2" y="127.4">КТ315Б</text>
<text x="178.2" y="128.9">VT1</text>
<text x="178" y="137.4">КТ361Б</text>
<text x="181.8" y="132.1">R26</text>
<text x="181.9" y="135.5">100</text>
<text x="178" y="138.9">VT2</text>
<text x="266.6" y="143.8">Video</text>
</g>
<g font-size="1.5" fill="#00f">
<text x="52.6" y="49.4">9</text>
<text x="60.3" y="49.4">8</text>
<text x="66.8" y="52.8">12</text>
<text x="75.3" y="53.6">11</text>
<text x="66.8" y="54.5">13</text>
<text x="210.7" y="54.5">1</text>
<text x="210.7" y="56.1">2</text>
<text x="218.4" y="55.3">3</text>
<text x="97.8" y="67.8">1</text>
<text x="97.8" y="69.5">2</text>
<text x="97.8" y="71.2">3</text>
<text x="99.9" y="68.5">R</text>
<text x="99.9" y="70.2">D</text>
<text x="99.9" y="71.9">С</text>
<text x="105.4" y="68.7">5</text>
<text x="143" y="70.4">7</text>
<text x="143" y="68.7">6</text>
<text x="143" y="67">5</text>
<text x="145.1" y="71">A2</text>
<text x="145.1" y="69.3">A1</text>
<text x="145.1" y="67.7">A0</text>
<text x="148.7" y="67.2">PROM</text>
<text x="149.7" y="68.6">1K</text>
<text x="154.3" y="69.3">D0</text>
<text x="157.3" y="68.7">12</text>
<text x="200.2" y="68.4">BLANC</text>
<text x="210.7" y="71.2">4</text>
<text x="64.3" y="72">10</text>
<text x="64.3" y="73.7">12</text>
<text x="64.3" y="75.4">13</text>
<text x="64.3" y="77">15</text>
<text x="67.3" y="72.7">Y0</text>
<text x="67.3" y="74.4">Y1</text>
<text x="67.3" y="76">Y2</text>
<text x="67.3" y="77.7">Y3</text>
<text x="75.6" y="76">Y&gt;X</text>
<text x="79.5" y="75.4">5</text>
<text x="97.8" y="72.9">4</text>
<text x="99.9" y="73.5">S</text>
<text x="105.4" y="72">6</text>
<text x="143" y="77">1</text>
<text x="143" y="75.4">2</text>
<text x="143" y="73.7">3</text>
<text x="143" y="72">4</text>
<text x="145.1" y="77.7">A6</text>
<text x="145.1" y="76">A5</text>
<text x="145.1" y="74.4">A4</text>
<text x="145.1" y="72.7">A3</text>
<text x="154.3" y="72.7">D1</text>
<text x="154.3" y="76">D2</text>
<text x="157.3" y="72">11</text>
<text x="157.3" y="75.4">10</text>
<text x="210.7" y="72.9">5</text>
<text x="218.4" y="72">6</text>
<text x="65.2" y="80.4">4</text>
<text x="65.2" y="82.1">3</text>
<text x="65.2" y="83.7">2</text>
<text x="67.3" y="81.1">Y&gt;X</text>
<text x="67.3" y="82.7">Y=X</text>
<text x="75.6" y="79.4">Y=X</text>
<text x="75.6" y="82.7">Y&lt;X</text>
<text x="79.5" y="78.7">6</text>
<text x="79.5" y="82.1">7</text>
<text x="96.9" y="81.2">13</text>
<text x="96.9" y="82.9">12</text>
<text x="99.9" y="81.9">R</text>
<text x="99.9" y="83.6">D</text>
<text x="105.4" y="82.1">9</text>
<text x="121.1" y="82.1">11</text>
<text x="121.1" y="83.7">12</text>
<text x="129.7" y="82.9">13</text>
<text x="134.2" y="82.6">BLNK</text>
<text x="142" y="78.7">15</text>
<text x="145.1" y="79.4">A7</text>
<text x="154.3" y="79.4">D3</text>
<text x="157.3" y="78.7">9</text>
<text x="35.9" y="87.1">4</text>
<text x="35.9" y="85.4">5</text>
<text x="38" y="87.8">C2</text>
<text x="38" y="86.1">C1</text>
<text x="41.4" y="85.6">CT2</text>
<text x="45.5" y="89.4">Q1</text>
<text x="45.5" y="87.8">Q0</text>
<text x="48.5" y="88.8">2</text>
<text x="48.5" y="87.1">3</text>
<text x="53.1" y="86.8">6M</text>
<text x="53.1" y="88.5">3M</text>
<text x="64.3" y="88.8">11</text>
<text x="65.2" y="87.1">9</text>
<text x="67.3" y="84.4">Y&lt;X</text>
<text x="67.3" y="87.8">X0</text>
<text x="67.3" y="89.4">X1</text>
<text x="96.9" y="84.6">11</text>
<text x="96.9" y="86.2">10</text>
<text x="99.9" y="85.2">C</text>
<text x="99.9" y="86.9">S</text>
<text x="105.4" y="85.4">8</text>
<text x="209.8" y="88.8">10</text>
<text x="210.7" y="87.1">9</text>
<text x="218.4" y="87.9">8</text>
<text x="35" y="90.4">11</text>
<text x="35" y="93.8">15</text>
<text x="35.9" y="95.4">1</text>
<text x="38" y="91.1">-V</text>
<text x="38" y="94.4">D0</text>
<text x="45.5" y="91.1">Q2</text>
<text x="45.5" y="92.8">Q3</text>
<text x="48.5" y="90.4">6</text>
<text x="48.5" y="92.1">7</text>
<text x="53.1" y="90.2">1.5M</text>
<text x="53.1" y="91.9">768K</text>
<text x="64.3" y="90.4">14</text>
<text x="65.2" y="92.1">1</text>
<text x="67.3" y="91.1">X2</text>
<text x="67.3" y="92.8">X3</text>
<text x="35" y="97.1">10</text>
<text x="35.9" y="98.8">9</text>
<text x="38" y="96.1">D1</text>
<text x="38" y="99.5">D3</text>
<text x="38" y="97.8">D2</text>
<text x="45.4" y="97.8">B-</text>
<text x="45.5" y="101.1">P-</text>
<text x="48.5" y="100.5">12</text>
<text x="48.5" y="97.1">13</text>
<text x="65.2" y="100.5">5</text>
<text x="72.8" y="100.5">6</text>
<text x="35" y="102.1">14</text>
<text x="38" y="102.8">R</text>
<text x="167.7" y="103.6">VD</text>
<text x="72.6" y="110.5">10</text>
<text x="73.5" y="108.8">9</text>
<text x="81.2" y="109.7">8</text>
<text x="87.7" y="109.7">12</text>
<text x="87.7" y="111.3">13</text>
<text x="96.2" y="110.5">11</text>
<text x="103.3" y="108.6">HS</text>
<text x="103.3" y="110.3">VS</text>
<text x="107.8" y="110.5">10</text>
<text x="108.7" y="108.8">9</text>
<text x="116.3" y="109.7">8</text>
<text x="122.8" y="109.7">12</text>
<text x="122.8" y="111.3">13</text>
<text x="131.4" y="110.5">11</text>
<text x="136.3" y="110.5">1</text>
<text x="140.4" y="111.6" transform="rotate(-90 140.4 111.6)">2</text>
<text x="143.9" y="110.5">3</text>
<text x="73.5" y="118.9">5</text>
<text x="81.2" y="118.9">6</text>
<text x="263.4" y="125.6">1</text>
<text x="162.6" y="127.8">L_SYN</text>
<text x="263.4" y="127.2">2</text>
<text x="263.4" y="128.9">3</text>
<text x="263.4" y="130.6">4</text>
<text x="265.5" y="127.9">2</text>
<text x="265.5" y="129.6">3</text>
<text x="265.5" y="131.2">4</text>
<text x="265.5" y="126.2">1</text>
<text x="263.4" y="132.3">5</text>
<text x="263.4" y="133.9">6</text>
<text x="263.4" y="135.6">7</text>
<text x="263.4" y="137.3">8</text>
<text x="265.5" y="132.9">5</text>
<text x="265.5" y="134.6">6</text>
<text x="265.5" y="136.3">7</text>
<text x="265.5" y="137.9">8</text>
<text x="262.5" y="140.6">10</text>
<text x="263.4" y="138.9">9</text>
<text x="265.5" y="139.6">9</text>
<text x="265.5" y="141.3">10</text>
</g>
<g font-size="1.4" fill="#0c0">
<text x="194.9" y="52.1">FL1-3 - Цвет фона</text>
<text x="64.4" y="63.8">Горизонтальный сдвиг на пиксел</text>
<text x="118" y="61.3">COL1-3 - управление цветом</text>
<text x="118" y="62.7">C/M- - Color/Mono</text>
<text x="32.8" y="113.2">VR (разрешение записи информации</text>
<text x="32.8" y="114.5">в регистры видеоконтроллера)</text>
<text x="98.7" y="116.5">VS = (K5 &amp; GK) &amp; !K6</text>
</g>
<g font-size="1.2" fill="#00f">
<text x="142.4" y="82.1">13</text>
<text x="142.4" y="83.7">14</text>
<text x="145.1" y="82.7">CS1-</text>
<text x="153.9" y="82.7">VCC</text>
<text x="157.3" y="82.1">16</text>
<text x="157.3" y="83.7">8</text>
<text x="145.1" y="84.4">CS2-</text>
<text x="153.9" y="84.4">GND</text>
</g>
</svg>
